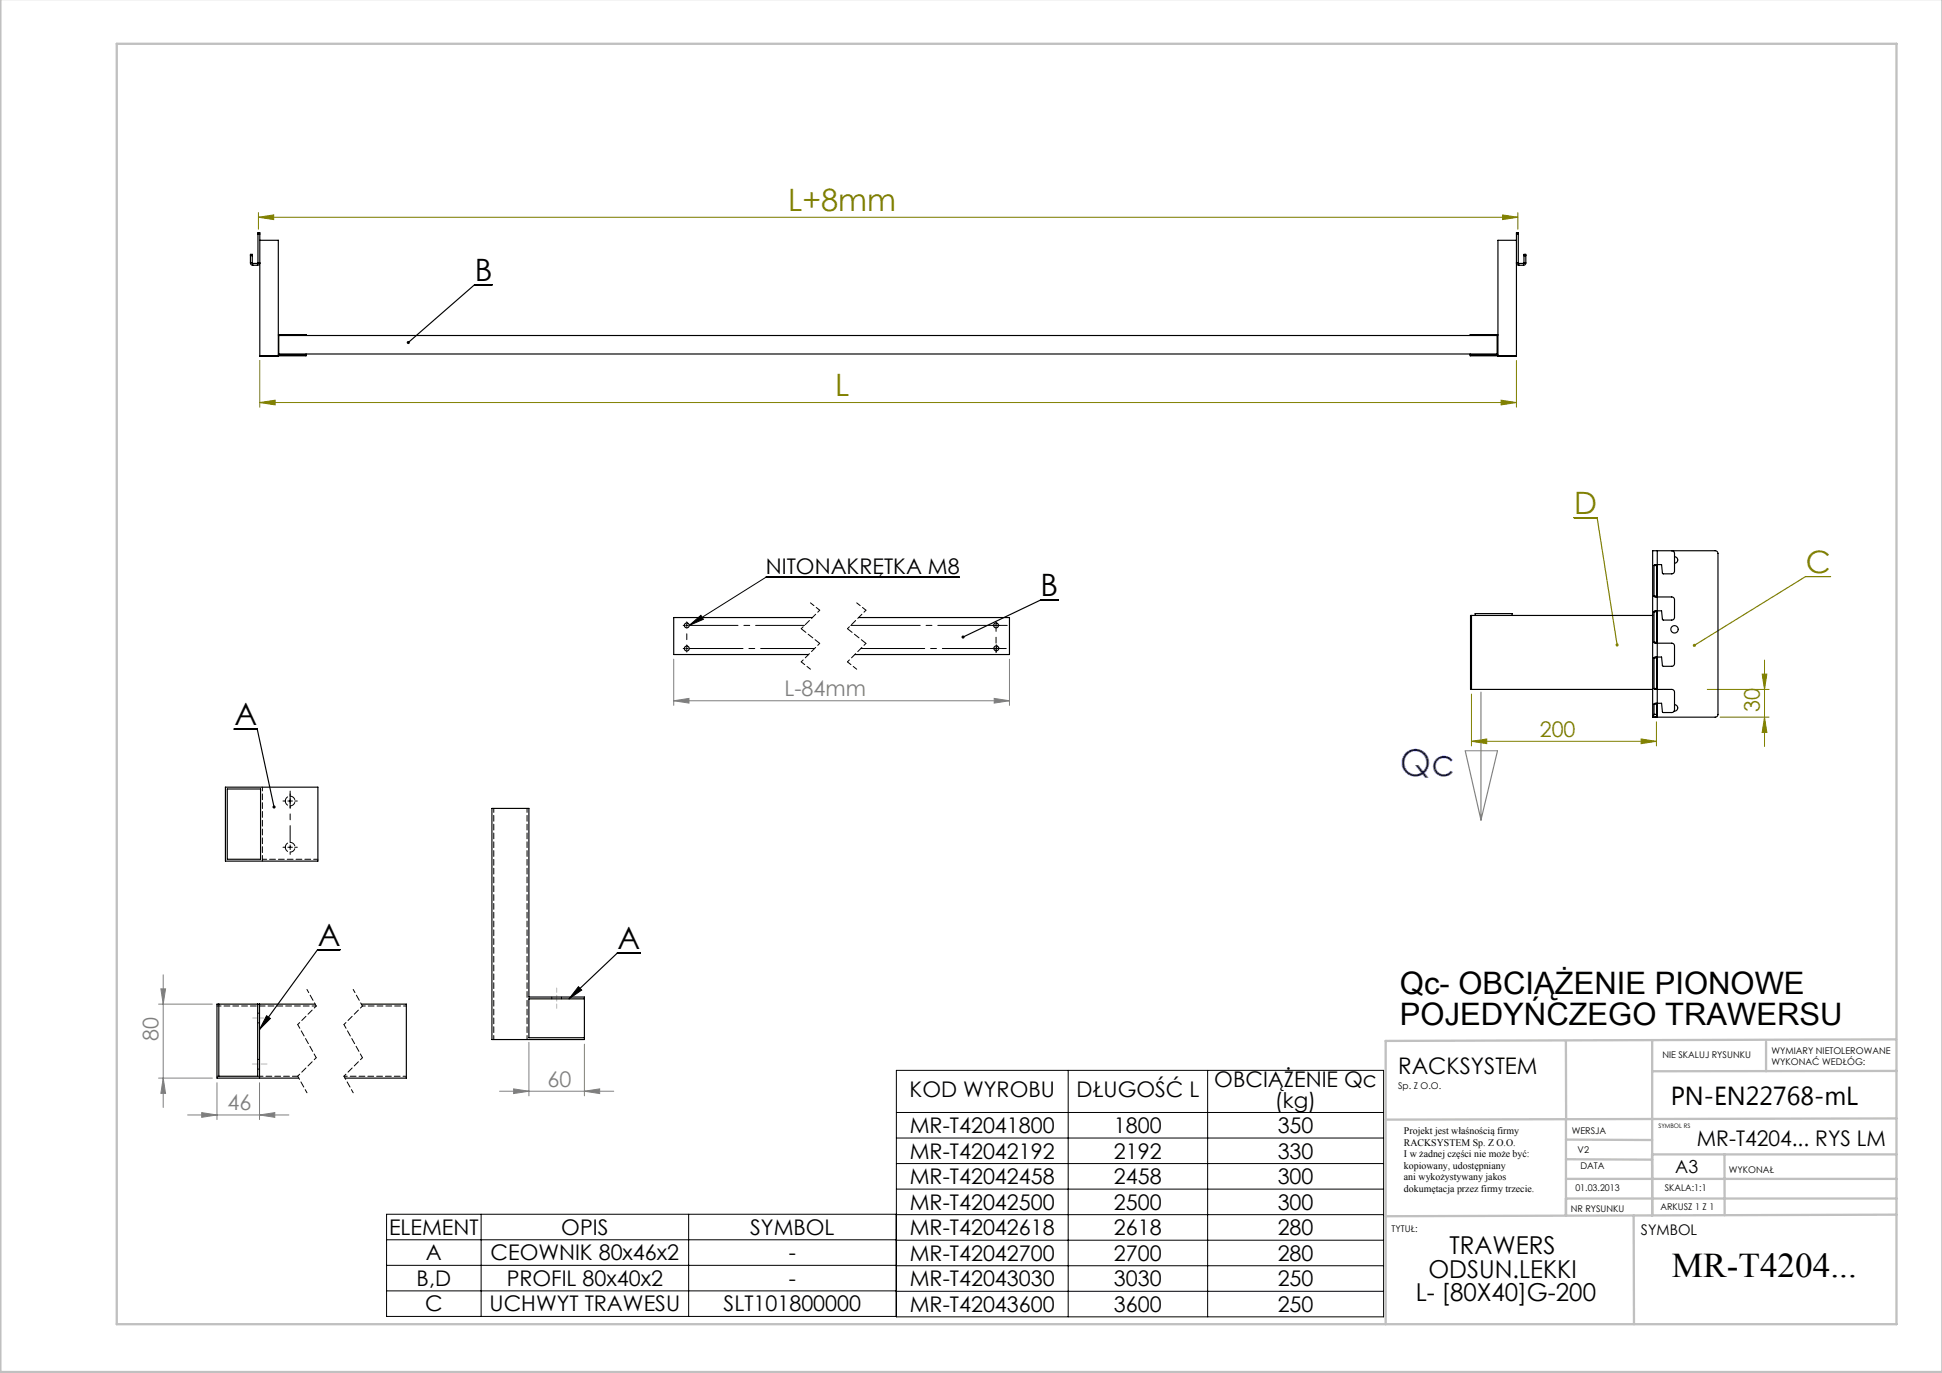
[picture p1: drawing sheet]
<svg xmlns="http://www.w3.org/2000/svg" width="420mm" height="297mm" viewBox="0 0 420 297" stroke-linecap="round" stroke-linejoin="round" font-family="sans-serif">
<g fill="none" stroke="#000" stroke-width=".22">
<path d="M102.6 61.6h3.8M148.3 135.3h.5M148.5 135v.5M149.1 135.3l2.5-2.2 .5 .9zM207.5 124.9h-41.9l-16.5 10.4M215.2 135.3h.5M215.4 135v.5M225 129.8h3.8M50.6 157.7h5M148.3 140.3h.5M148.5 140v.5M215.2 140.3h.5"/>
<path d="M215.5 140v.5M62.3 173.3h1M62.8 172.8v1M62.3 183.3h1M62.8 182.8v1M57.7 219.7l.8 .6-2.4 2.4zM68.7 205.4h4.9M125.1 213.4l.7 .8-2.7 1.9zM133.5 206.2h5M193.9 231.5h105.3v53.4h-105.3zM231 231.5v53.4M261.2 231.5v53.4"/>
<path d="M193.9 240.6h105.3M193.9 246.2h105.3M193.9 251.7h105.3M193.9 257.2h105.3M83.6 268.2h110.2M83.6 273.7h110.2M83.6 279.2h110.2M104.1 262.7v22.1M148.9 262.7v22.1M193.8 262.7h-110.2v22.1h110.2M193.9 262.7h105.3M193.9 268.3h105.3"/>
<path d="M193.9 273.8h105.3M193.9 279.3h105.3"/>
</g>
<g fill="none" stroke="#808000" stroke-width=".22">
<path d="M55.9 47l3.3-.5v1zM55.9 46v3.6M55.9 47h272.4M325 46.5l3.3 .5-3.3 .5zM328.3 46v3.6M56.2 78v10.1M328 78v10.1M56.2 87.1l3.3-.5v1zM56.2 87.1h271.8M324.7 86.6l3.3 .5-3.3 .5zM340.4 112h5M390.5 124.7h5.4"/>
<path d="M318.2 150.1v11.3M354.9 159.9l3.3 .5-3.3 .5zM358.2 156.1v5.3M369.2 149.1h13.4M372 155.1h10.6M381.1 145.8h1l-.5 3.3zM381.6 155.1l.5 3.3h-1zM381.6 142.8v18.7M318.2 160.4l3.3-.5v1zM318.2 160.4h40"/>
</g>
<g fill="none" stroke="#808080" stroke-width=".22">
<path d="M145.7 151.6l3.3-.5v1zM145.7 142.6v10M145.7 151.6h72.6M215 151.1l3.3 .5-3.3 .5zM218.3 142.6v10M316.9 162.4h7M34.3 217.2h11.6M34.8 213.9h1l-.5 3.3zM35.3 210.9v28.7M34.3 233.2h11.6M35.3 233.2l.5 3.3h-1zM46.9 234.2v8"/>
<path d="M56.1 234.2v8M108 236h24.7M111.1 235.5l3.3 .5-3.3 .6zM114.4 225.5v11.5M126.4 236l3.3-.5v1.1zM126.4 225.9v11.1M40.6 241.2h21.9M43.6 240.7l3.3 .5-3.3 .5zM56.1 241.2l3.3-.5v1z"/>
</g>
<g fill="none" stroke="#000" stroke-width=".22" stroke-dasharray="15.2 1.3 1.3 1.3">
<path d="M148 135.3h-.2M148.5 134.8v-.3M148.5 139.8v-.3M214.9 135.3h-.3M215.4 134.8v-.3M215.5 139.8v-.3M215.9 135.3h.3M148 140.3h-.2M148.5 140.8v.3M215 140.3h-.3M215.5 140.8v.2M216 140.3h.2"/>
<path d="M61.8 173.3h-.6M62.8 172.3v-.6M62.8 174.3v.5M63.8 173.3h.5M61.8 183.3h-.6M62.8 184.3v.5M63.8 183.3h.5"/>
</g>
<path d="M148.5 135.8v3.9" fill="none" stroke="#000" stroke-width=".22" stroke-dasharray="15.2 1.3 1.3 1.3" stroke-dashoffset="15.2"/>
<path d="M149 135.3h25" fill="none" stroke="#000" stroke-width=".22" stroke-dasharray="15.2 1.3 1.3 1.3" stroke-dashoffset="4.7"/>
<path d="M184 135.3h33.8" fill="none" stroke="#000" stroke-width=".22" stroke-dasharray="15.2 1.3 1.3 1.3" stroke-dashoffset=".2"/>
<path d="M149 140.3h27.2" fill="none" stroke="#000" stroke-width=".22" stroke-dasharray="15.2 1.3 1.3 1.3" stroke-dashoffset="3.6"/>
<path d="M186.2 140.3h31.4" fill="none" stroke="#000" stroke-width=".22" stroke-dasharray="15.2 1.3 1.3 1.3" stroke-dashoffset="1.4"/>
<path d="M215.4 135.8v5.4" fill="none" stroke="#000" stroke-width=".22" stroke-dasharray="15.2 1.3 1.3 1.3" stroke-dashoffset="14.5"/>
<path d="M62.8 182.3v-11.2" fill="none" stroke="#000" stroke-width=".22" stroke-dasharray="15.2 1.3 1.3 1.3" stroke-dashoffset="11.6"/>
<path d="M175.3 130.4l2 1.6M185.3 130.4l2 1.6M173.3 143.2l2 1.6M183.3 143.2l2 1.6M64.4 221.6l4 7.2M74.4 221.6l4 7.2" fill="none" stroke="#000" stroke-width=".22" stroke-dasharray="1.3 .6" stroke-dashoffset=".3"/>
<path d="M177.3 132l-4 4M177.3 139.2l-4 4M187.3 132l-4 4M187.3 139.2l-4 4M68.4 217.6l-4 4M78.4 217.6l-4 4M68.4 228.8l-4 4M78.4 228.8l-4 4" fill="none" stroke="#000" stroke-width=".22" stroke-dasharray="1.3 .6" stroke-dashoffset=".7"/>
<path d="M173.3 136l4 3.2M183.3 136l4 3.2" fill="none" stroke="#000" stroke-width=".22" stroke-dasharray="1.3 .6"/>
<path d="M66.4 214l2 3.6M76.4 214l2 3.6M64.4 232.8l2 3.6M74.4 232.8l2 3.6" fill="none" stroke="#000" stroke-width=".22" stroke-dasharray="1.3 .6" stroke-dashoffset=".5"/>
<path d="M102.6 61.6l-14.3 12.5M225 129.8l-16.7 8M55.6 157.7l3.7 16.9M68.7 205.4l-12.6 17.3M133.5 206.2l-10.4 9.9" fill="none" stroke="#000" stroke-width=".25"/>
<path d="M345.4 112l4.3 27.5M390.5 124.7l-24.1 14.9" fill="none" stroke="#808000" stroke-width=".25"/>
<path d="M320.3 149.7v27.7M316.9 162.4l3.4 15M323.9 162.4l-3.6 15" fill="none" stroke="#808080" stroke-width=".25"/>
<path d="M120.4 218.1v-4.4M57 220.2h-2.3" fill="none" stroke="#c0c0c0" stroke-width=".25" stroke-dasharray="1.3 .6" stroke-dashoffset=".4"/>
<g fill="none" stroke="#c0c0c0" stroke-width=".5">
<path d="M.1 -.1v296.9h419.9M25.2 9.5h385v276.9h-385zM338.7 225.2v16.9M357.3 225v37.9v-13.2M382 225.4v6.3M410.1 224.8l-110.4 .4v61.2M410.1 231.7h-52.8M338.7 259.3h71.5M338.7 255h71.5M338.7 250.8l18.6 .1M338.7 246.5l18.6 .1M338.7 242.1v20.9"/>
<path d="M357.3 249.7h52.9M373 249.7v13.2M410.1 241.9l-110.4 .3M353.3 262.9l.1 23.5M410.2 262.7l-110.5 .4"/>
</g>
<path d="M57.7 230.2h-3.1" fill="none" stroke="#c0c0c0" stroke-width=".25" stroke-dasharray="1.3 .6"/>
<g fill="#000">
<path d="M149.1 135.3l2.5-2.2 .5 .9z"/>
<path d="M88.1 73.9l-.1 .4 .3-.2-.3 .2a.34 .34 0 0 0 .5 0 .34 .34 0 0 0 0-.4 .34 .34 0 0 0-.4 0zM208.1 137.6l-.1 .3 .3-.1-.3 .1a.34 .34 0 0 0 .5 .2 .34 .34 0 0 0 .1-.5 .34 .34 0 0 0-.5 0zM59 174.3v.5l.3 .1v-.3v.3l.2-.1 .1-.3-.1-.2zM57.7 219.7l.8 .6-2.4 2.4zM125.1 213.4l.7 .8-2.7 1.9z"/>
</g>
<g fill="#808000">
<path d="M349.5 139.3v.4l.3 .2-.1-.4 .1 .4 .1-.1 .2-.3-.1-.2zM366.2 139.4v.4l.2-.2-.2 .2a.34 .34 0 0 0 .4 .1 .34 .34 0 0 0 .1-.5 .34 .34 0 0 0-.5 0z"/>
<path d="M318.2 160.4l3.3-.5v1zM354.9 159.9l3.3 .5-3.3 .5z"/>
<path d="M381.1 145.8h1l-.5 3.3zM381.6 155.1l.5 3.3h-1z"/>
<path d="M55.9 47l3.3-.5v1zM325 46.5l3.3 .5-3.3 .5zM56.2 87.1l3.3-.5v1zM324.7 86.6l3.3 .5-3.3 .5z"/>
</g>
<g fill="#808080">
<path d="M126.4 236l3.3-.5v1.1zM111.1 235.5l3.3 .5-3.3 .6z"/>
<path d="M145.7 151.6l3.3-.5v1zM215 151.1l3.3 .5-3.3 .5zM43.6 240.7l3.3 .5-3.3 .5zM56.1 241.2l3.3-.5v1z"/>
<path d="M35.3 233.2l.5 3.3h-1zM34.8 213.9h1l-.5 3.3z"/>
</g>
<g fill="none" stroke="#000" stroke-width=".25">
<path d="M54.2 55.3v-.3h.4v.3M54.2 56.9l.1 .3 .4 .2M54.2 56.9h.4M54.2 55.3h.4M54.2 55.3v1.6M54.6 56.9l.1 .1M54.6 55.3v1.6M54.7 57.4h1M54.7 57h1M54.7 57v.4M55.7 57v.4M55.8 50.6v-.3h.4v.3"/>
<path d="M55.8 56.9l-.1 .1M55.8 56.9l.4 .1-.2 .2-.3 .2M55.8 50.6h.4M55.8 50.6v6.3M56.2 52h4v20.4h6v.2M56.2 50.6v26.5l4-.1M328 50.6v-.3h.4v.3M328 52h-4v20.4h-6v.2M328 50.6v26.5l-4-.1M328 50.6h.4M328.4 56.9l.1 .1M328.4 56.9l-.4 .1 .2 .3 .3 .1"/>
<path d="M328.4 50.6v6.3M328.5 57v.4M328.5 57.4h1M328.5 57h1M329.5 57v.4M329.6 55.3v-.3h.4v.3M329.6 56.9l-.1 .1M329.6 56.9h.4M329.6 55.3h.4M329.6 55.3v1.6M330 56.9l-.2 .3-.3 .2M330 55.3v1.6"/>
<path d="M60.3 72.6v4h263.5v-4M66.2 76.6v.4h-10M66.2 76.8h-6v-4.2h263.8v4.2h-6M318 76.6v.4h10M358.4 119.1h-1v36M358.4 119.1h12.5a.6 .6 0 0 1 .6 .6v34.8a.6 .6 0 0 1-.6 .6h-12.5M358.4 119.1v36M361.5 119.1a.6 .6 0 0 1 .6 .6v3.8a.6 .6 0 0 1-.6 .6h-1.9l-.3-2h-1.3l-.3 .2M175.7 133.6h-30v8h29.2M185.7 133.6h32.6v8h-33.4M318.2 133.1v16M319 133.1v-.4h8v.4"/>
<path d="M357.4 133.1h-39.4v16h39.4M357.7 128.9l.3 .2h3.5a.6 .6 0 0 1 .6 .6v3.8a.6 .6 0 0 1-.6 .6h-1.9l-.3-2h-1.3l-.3 .2M357.7 138.9l.3 .2h3.5a.6 .6 0 0 1 .6 .6v3.8a.6 .6 0 0 1-.6 .6h-1.9l-.3-2h-1.3l-.3 .2M357.7 122.3v6.6M357.7 132.3v6.6M357.7 128.9h.6M357.7 132.3h.6M357.7 122.3h.6M357.7 138.9h.6M358.3 128.9v.2M358.3 138.9v.2M358.3 122.3v6.6"/>
<path d="M358.3 132.3v6.6M358.3 132.1v.2M358.3 122.1v.2M362.1 120.4a.7 .7 0 0 1 .7 .7 .7 .7 0 0 1-.7 .7M357.4 155.1h.1M357.4 155.1h.8M357.7 148.9l.3 .2h3.5a.6 .6 0 0 1 .6 .6v3.8a.6 .6 0 0 1-.6 .6h-1.9l-.3-2h-1.3l-.3 .2M357.7 154.5l-.3 .6M357.7 142.3v6.6M357.7 152.3v2.2M357.7 142.3h.6M357.7 152.3h.6"/>
<path d="M357.7 148.9h.6M357.7 154.5h.6M358.2 155.1h.1M358.2 155.1h.2M358.3 148.9v.2M358.3 154.5l-.1 .6M358.3 142.3v6.6M358.3 152.3v2.2M358.3 142.1v.2M358.3 152.1v.2M362.1 152.4a.7 .7 0 0 1 .7 .8 .7 .7 0 0 1-.7 .6M48.8 170.3h20v16h-20z"/>
<path d="M49.2 170.7h7.2v15.2h-7.2zM106.4 174.9h8v40.8h12v9.2h-20zM47.3 217.2v15.6h8.4v-15.6M56.1 217.2v16M68.2 217.2h-21.3v16h17.7M78.2 217.2h9.7v16h-13.3M126.4 216.1h-12v8.4h12"/>
<circle cx="148.5" cy="135.3" r=".53"/>
<circle cx="215.4" cy="135.3" r=".53"/>
<circle cx="362.1" cy="136.1" r=".8"/>
<circle cx="148.5" cy="140.3" r=".52"/>
<circle cx="215.5" cy="140.3" r=".52"/>
</g>
<path d="M56.8 185.9v-15.6" fill="none" stroke="#000" stroke-width=".22" stroke-dasharray="1.3 .6" stroke-dashoffset=".5"/>
<path d="M68.8 185.9h-12" fill="none" stroke="#000" stroke-width=".22" stroke-dasharray="1.3 .6" stroke-dashoffset=".3"/>
<path d="M61.7 173.3a1.05 1.05 0 0 1 1.5-1 1.05 1.05 0 0 1 .2 1.8 1.05 1.05 0 0 1-1.7-.6v-.2M61.7 183.3a1.05 1.05 0 0 1 1.5-1 1.05 1.05 0 0 1 .2 1.8 1.05 1.05 0 0 1-1.7-.6v-.2" fill="none" stroke="#000" stroke-width=".22" stroke-dasharray="1.3 .6" stroke-dashoffset=".2"/>
<path d="M56.8 185.9v.4M56.1 219.2h-.4M119.3 215.7v.4M121.4 216.1v-.4M47.3 232.8h-.4M55.7 221.3h.4M55.7 231.3h.4M56.1 229.2h-.4" fill="none" stroke="#000" stroke-width=".22" stroke-dasharray="1.3 .6"/>
<path d="M87.9 217.6h-9.5M87.9 232.8h-13.5" fill="none" stroke="#000" stroke-width=".22" stroke-dasharray="1.3 .6" stroke-dashoffset=".6"/>
<path d="M64.4 232.8h-8.7" fill="none" stroke="#000" stroke-width=".22" stroke-dasharray="1.3 .6" stroke-dashoffset=".1"/>
<path d="M106.8 174.9v50M114 174.9v50M68.4 217.6h-21.5" fill="none" stroke="#000" stroke-width=".22" stroke-dasharray="1.3 .6" stroke-dashoffset=".4"/>
<text font-size="8" fill="#00f" x="302.8" y="167.8">Qc</text>
<text font-size="7.5" x="361.6" y="276.2">MR-T4204...</text>
<g font-size="6.7" fill="#808000">
<text x="170.5" y="45.5">L+8mm</text>
<text x="180.6" y="85.6">L</text>
<text x="340.5" y="111.1">D</text>
<text x="390.6" y="123.9">C</text>
</g>
<g font-size="6.7">
<text x="102.7" y="60.8">B</text>
<text x="225" y="129">B</text>
<text x="50.7" y="156.9">A</text>
<text x="68.7" y="204.6">A</text>
<text x="133.6" y="205.4">A</text>
<text x="302.8" y="215">Qc- OBCIĄŻENIE PIONOWE</text>
<text x="302.8" y="221.7">POJEDYŃCZEGO TRAWERSU</text>
</g>
<text font-size="5.6" x="361.3" y="239.1">PN-EN22768-mL</text>
<g font-size="5.3">
<text x="313.5" y="271.3">TRAWERS</text>
<text x="306.2" y="281.5">L- [80X40]G-200</text>
<text x="308.9" y="276.4">ODSUN.LEKKI</text>
</g>
<text font-size="4.9" x="302.4" y="232.4">RACKSYSTEM</text>
<g font-size="4.7">
<text x="165.7" y="124.2">NITONAKRĘTKA M8</text>
<text x="196.7" y="237.3">KOD WYROBU</text>
<text x="232.8" y="237.3">DŁUGOŚĆ L</text>
<text x="262.6" y="235.1">OBCIĄŻENIE Qc</text>
<text x="275.7" y="239.6">(kg)</text>
<text x="196.8" y="245.1">MR-T42041800</text>
<text x="240.9" y="245.1">1800</text>
<text x="276.3" y="245.1">350</text>
<text x="196.8" y="250.6">MR-T42042192</text>
<text x="240.9" y="250.6">2192</text>
<text x="276.3" y="250.6">330</text>
<text x="367" y="247.8">MR-T4204... RYS LM</text>
<text x="196.8" y="256.1">MR-T42042458</text>
<text x="240.9" y="256.1">2458</text>
<text x="276.3" y="256.1">300</text>
<text x="196.8" y="261.7">MR-T42042500</text>
<text x="240.9" y="261.7">2500</text>
<text x="276.3" y="261.7">300</text>
<text x="84.1" y="267.1">ELEMENT</text>
<text x="121.4" y="267.1">OPIS</text>
<text x="162.2" y="267.1">SYMBOL</text>
<text x="196.8" y="267.2">MR-T42042618</text>
<text x="240.9" y="267.2">2618</text>
<text x="276.3" y="267.2">280</text>
<text x="92.1" y="272.6">A</text>
<text x="106.1" y="272.6">CEOWNIK 80x46x2</text>
<text x="170.6" y="272.6">-</text>
<text x="196.8" y="272.7">MR-T42042700</text>
<text x="240.9" y="272.7">2700</text>
<text x="276.3" y="272.7">280</text>
<text x="90.1" y="278.2">B,D</text>
<text x="109.6" y="278.2">PROFIL 80x40x2</text>
<text x="170.6" y="278.2">-</text>
<text x="196.8" y="278.2">MR-T42043030</text>
<text x="240.9" y="278.2">3030</text>
<text x="276.3" y="278.2">250</text>
<text x="91.9" y="283.7">C</text>
<text x="105.9" y="283.7">UCHWYT TRAWESU</text>
<text x="156.5" y="283.7">SLT101800000</text>
<text x="196.8" y="283.8">MR-T42043600</text>
<text x="240.9" y="283.8">3600</text>
<text x="276.3" y="283.8">250</text>
</g>
<g font-size="4.7" fill="#808080">
<text x="169.7" y="150.6">L-84mm</text>
<text x="34.3" y="225.2" transform="rotate(-90 34.3 225.2)">80</text>
<text x="118.4" y="235">60</text>
<text x="49.2" y="240.2">46</text>
</g>
<g font-size="4.7" fill="#808000">
<text x="380.6" y="154.1" transform="rotate(-90 380.6 154.1)">30</text>
<text x="333" y="159.3">200</text>
</g>
<text font-size="3.9" x="362.3" y="253.8">A3</text>
<text font-size="3.2" x="354.9" y="267.2">SYMBOL</text>
<g font-size="2.2">
<text x="303.6" y="245.3">Projekt jest właśnością firmy</text>
<text x="303.6" y="247.8">RACKSYSTEM Sp. Z O.O.</text>
<text x="303.6" y="250.3">I w żadnej części nie może być:</text>
<text x="303.6" y="252.8">kopiowany, udostępniany</text>
<text x="303.6" y="255.3">ani wykożystywany jakos</text>
<text x="303.6" y="257.8">dokumętacja przez firmy trzecie.</text>
</g>
<g font-size="2">
<text x="383.1" y="227.9">WYMIARY NIETOLEROWANE</text>
<text x="359.5" y="228.9">NIE SKALUJ RYSUNKU</text>
<text x="383.1" y="230.4">WYKONAĆ WEDŁÓG:</text>
<text x="302.4" y="235.5">Sp. Z O.O.</text>
<text x="339.9" y="245.4">WERSJA</text>
<text x="341.2" y="249.4">V2</text>
<text x="340.7" y="257.7">01.03.2013</text>
<text x="341.8" y="252.9">DATA</text>
<text x="360.1" y="257.7">SKALA:1:1</text>
<text x="373.9" y="253.8">WYKONAŁ</text>
<text x="339.7" y="262.3">NR RYSUNKU</text>
<text x="359.1" y="261.8">ARKUSZ 1 Z 1</text>
<text x="301" y="266.4">TYTUŁ:</text>
</g>
<text font-size="1.3" x="358.7" y="244">SYMBOL RS</text>
</svg>
